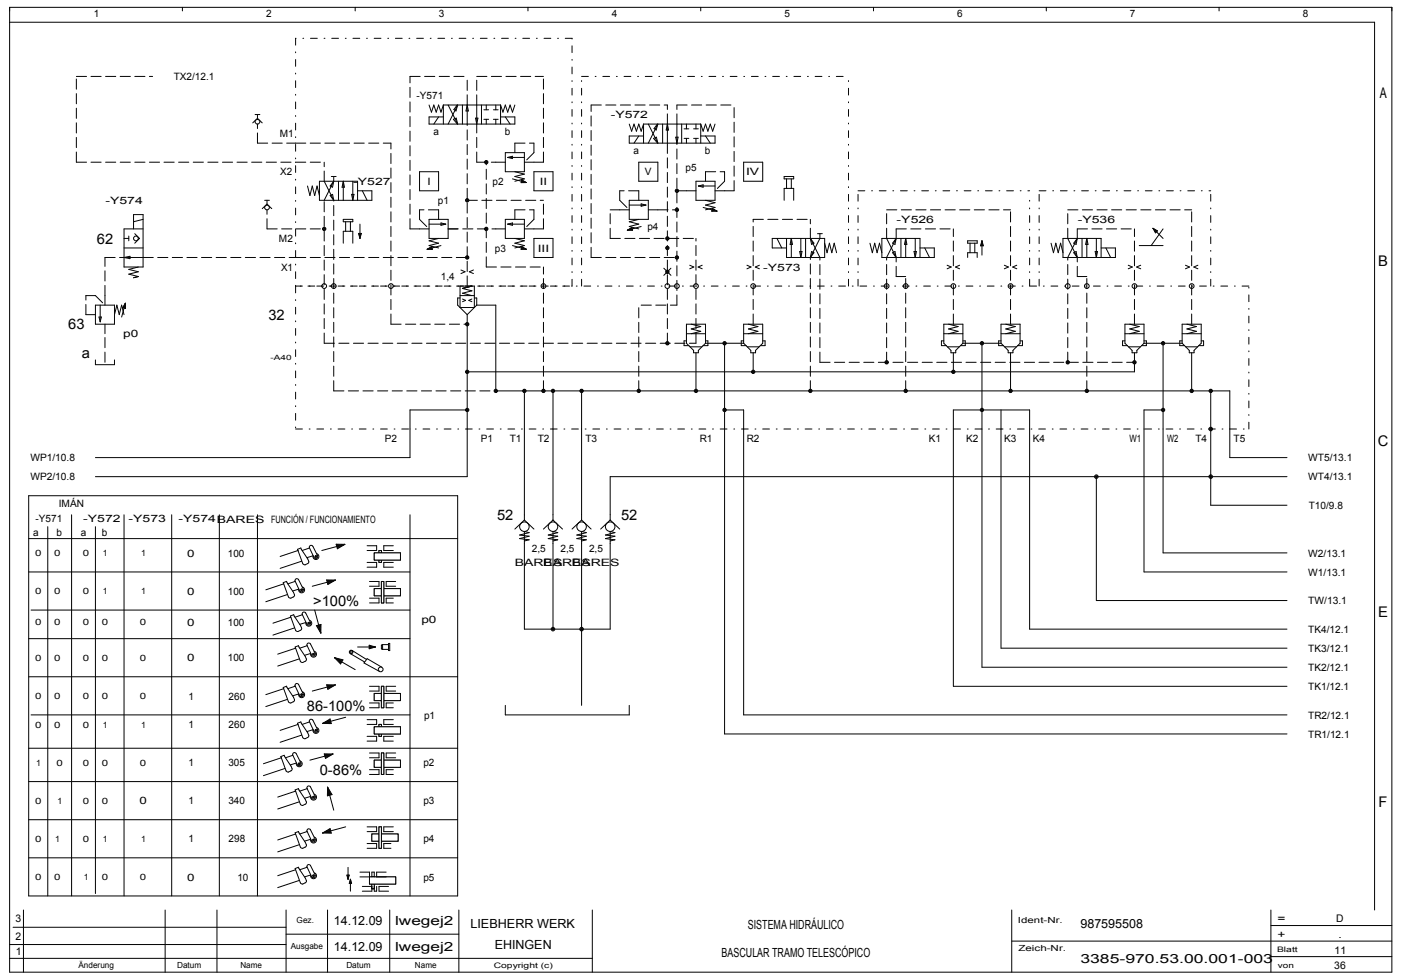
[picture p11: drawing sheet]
<svg xmlns="http://www.w3.org/2000/svg" width="582mm" height="406mm" viewBox="0 0 582 406" stroke-linecap="round" stroke-linejoin="round" font-family="sans-serif">
<g fill="none" stroke="#000" stroke-width=".42">
<path d="M105 51.1l2-1.9 1.9 1.9M106 47.6h1.9M107 47.6v2M178.2 43.6l1 3 1-3 1 3 1-3 1 3 1-3M182.2 48.6l-2 3M184.2 48.6h-6v3h35.7v-3h-6M184.2 43.6v8M184.2 43.6h23.7M186.2 43.6l3.9 8-.6-2.5-1.2 .5 1.7 2M189.9 43.6l-1.4 1.9 .9 .6 .7-2.5-3.9 8M192.1 43.6v8M194.1 43.6v8"/>
<path d="M194.1 43.6l.5 2.5h-1zM197.5 49.1h1l-.5 2.5zM198 43.6v8M200 43.6v8M201 49.6h2M201 45.6h2M202 43.6v2M202 49.6v2M205 49.6h1.9M205 45.6h1.9M206 43.6v2M206 49.6v2"/>
<path d="M207.9 43.6v8M207.9 43.6l1 3 1-3 1 3 1-3 1 3 1-3M209.9 48.6l2 3M261.4 51.6l1 2.9 1-2.9 1 2.9 1-2.9 .9 2.9 1-2.9M265.4 56.5l-2 3M267.3 51.6h23.8M267.3 56.5h-5.9v3h35.6v-3h-5.9M267.3 51.6v7.9M269.3 51.6l4 7.9-.6-2.5-1.2 .5 1.7 2M273.1 51.6l-1.4 1.8 .9 .6 .7-2.4-4 7.9M275.3 51.6v7.9M277.2 51.6v7.9"/>
<path d="M277.2 51.6l.5 2.4h-1zM280.7 57h1l-.5 2.5zM281.2 51.6v7.9M283.2 51.6v7.9M284.2 57.5h2M284.2 53.5h2M285.2 51.6v1.9M285.2 57.5v2M288.1 57.5h2M288.1 53.5h2M289.1 51.6v1.9M289.1 57.5v2"/>
<path d="M291.1 51.6v7.9M291.1 51.6l1 2.9 1-2.9 1 2.9 1-2.9 1 2.9 .9-2.9M293.1 56.5l2 3M127.8 77.3l.9 4 1-4 1 4 1-4 1 4M134.7 75.3l3.9 7.9M138.6 75.3l-3.9 7.9M138.6 75.3l-.5 2.5-.9-.5zM140.6 75.3v7.9M142.6 75.3v7.9M142.6 75.3l.5 2.5h-1zM146.6 75.3v7.9M148.5 79.3h6v3.9h-21.8v-7.9h15.8v7.9"/>
<path d="M150.5 79.3l2 3.9M206 67.4h3.9M209.9 63.4h7.9v8h-7.9zM210.9 65.4h6.9M210.9 65.4l2-.5v1zM212.9 74.3l5.7 1.6M213.9 71.4l3.9 1-3.9 .9 3.9 1-3.9 1M216.8 74.8l1.8 1.1h-2.1zM217.5 75.6h-.7l.1-.3 1.1 .4-1.4 .1 .2-.8 1.8 .9M217.8 67.4h4M285.2 79.3h3.9M289.1 75.3h7.9v7.9h-7.9z"/>
<path d="M290.1 77.3h6.9M290.1 77.3l2-.5v1zM297 79.3h4M51.5 99.1h2M53.5 98.1v2M55.5 95.1v-5.9h3.9v21.8h-7.9v-15.9h7.9M56 97.1l2 2-2 2M59.4 91.2l-3.9 1M108.9 86.7l2-1.9 2 1.9M109.9 83.2h2M110.9 83.2v2M137.2 81.3l.9-.5 .5 2.4z"/>
<path d="M146.1 80.8h1l-.5 2.4zM148.9 97h1.2l-.6 2.1zM149.5 93.1v6M149.5 97.9l.3-.6h-.4l.1 1.1 .4-1.3h-.7l.3 2M174.3 95.1h3.9M178.2 91.2h8v7.9h-8zM178.2 93.1h7M182.2 99.1l-4 1 4 1-4 1 4 .9M183.2 92.6l2 .5-2 .5zM186.2 95.1h3.9M206 95.1h3.9M209.9 91.2h7.9v7.9h-7.9z"/>
<path d="M210.9 93.1l2-.5v1zM210.9 93.1h6.9M213.9 99.1l3.9 1-3.9 1 3.9 1-3.9 .9M217.8 95.1h4M257.4 87.2h4M260.6 95.7l1.9-1.1 .3 1.1zM261.4 83.2h7.9v8h-7.9zM261.4 85.2h6.9M261.8 95.4h.6l-.1-.3-1.1 .4 1.4 .1-.2-.8-1.8 .9M265.4 91.2l-4 1 4 .9-4 1 4 1M266.3 84.7l2 .5-2 .5zM266.3 94.1l-5.7 1.6"/>
<path d="M269.3 87.2h4M292.1 86.2l5.7 1.5M293.1 83.2l3.9 1-3.9 1 3.9 1-3.9 1M296 86.6l1.8 1.1-2.1 .1zM296.7 87.4l-.7 .1 .1-.3 1.1 .4h-1.4l.2-.7 1.8 .8M322.8 99.1l2 3.9M326.7 99.1v7.9h15.9v-7.9h-21.8v3.9h5.9M328.7 99.1v7.9M328.7 99.1l.5 2.5h-1zM332.7 99.1v7.9M334.7 99.1v7.9M336.6 99.1l4 7.9"/>
<path d="M336.6 99.1l1.5 2-1 .5zM340.6 99.1l-4 7.9M368.3 99.1l4 7.9M372.3 99.1l-4 7.9M372.3 99.1l-.5 2.5-1-.5zM374.3 99.1v7.9M376.2 99.1l.5 2.5h-1zM376.2 99.1v7.9M380.2 99.1v7.9M443.6 99.1l3.9 7.9M447.5 99.1l-3.9 7.9M447.5 99.1l-.5 2.5-1-.5z"/>
<path d="M449.5 99.1v7.9M451.5 99.1l.5 2.5h-1zM451.5 99.1v7.9M455.4 99.1v7.9M479 94.9l4.2 4.2M479 94.9l1.6 1.1-.5 .6-.7-1.3 .9 .8-.2 .2-.3-.6M479 94.9l1.9 1-.9 .9zM51.5 107h7.9M51.5 103h7.9M51.5 107l2.5-.5v1zM57.5 111l-4 1 4 .9-4 1 4 1-2 .5M177.4 103.6l1.9-1.1 .3 1.1z"/>
<path d="M178.6 103.3l.6 .1-.1-.4-1 .4 1.4 .1-.3-.8-1.8 .9M183.2 102.1l-5.8 1.5M191.1 118.9h5.9v8.9h-5.9zM191.5 112.2l1.7 .7-1.7 .8M196.1 118.9l-4 1 4 1-4 1 4 .9M196.7 112.2l-1.7 .7 1.7 .8M212.9 102.1l5.7 1.5M216.8 102.5l1.8 1.1h-2.1zM217.5 103.3l-.7 .1 .1-.4 1.1 .4-1.4 .1 .2-.8 1.8 .9M275.8 111.5l2.9 2.9M278.7 111.5l-2.9 2.9M286.5 110.2l1.7 .8-1.7 .7"/>
<path d="M291.7 110.2l-1.7 .8 1.7 .7M310.3 110.2l1.7 .8-1.7 .7M315.5 110.2l-1.7 .8 1.7 .7M332.2 104.5h1l-.5 2.5zM337.1 104.5l1 .5-1.5 2zM342.6 101.1l1 3.9 1-3.9 .9 3.9 1-3.9 1 3.9M361.4 101.1l1 3.9 1-3.9 1 3.9 1-3.9 .9 3.9M370.8 105l1-.5 .5 2.5zM379.7 104.5h1l-.5 2.5zM382.2 103h5.9v4h-21.8v-7.9h15.9v7.9M384.2 103l1.9 4M393.4 110.2l1.7 .8-1.7 .7"/>
<path d="M398.6 110.2l-1.7 .8 1.7 .7M407.9 100.1v5.9M407.9 100.1l.4 1.9h-.8l.4-1.3 .1 1.2h-.3l.2-.6M407.9 100.1l.6 2.1h-1.2zM417.2 110.2l1.7 .8-1.7 .7M422.4 110.2l-1.7 .8 1.7 .7M436.6 101.1l1 3.9 1-3.9 1 3.9 1-3.9 1 3.9M446 105l1-.5 .5 2.5zM454.9 104.5h1l-.5 2.5zM457.4 103h6v4h-21.8v-7.9h15.8v7.9M459.4 103l2 4M468.7 110.2l1.7 .8-1.7 .7"/>
<path d="M473.9 110.2l-1.7 .8 1.7 .7M492.4 110.2l1.7 .8-1.7 .7M497.6 110.2l-1.7 .8 1.7 .7M39.6 126.8h8v7.9h-8zM41.1 131.8h1l-.5 1.9zM41.6 126.8v6.9M43.6 122.8v4M43.6 134.7v4M47.6 130.8l.9-4 1 4 1-4 1 4M52.1 126v2.2l-1.1-.3zM52.1 126l-1.6 5.8M52.1 126l-.9 1.8 .8 .2-.1-1.4-.4 1.1 .3 .1v-.6"/>
<path d="M191.1 123.8h-1v3l4 4 3.9-4v-3h-1M191.1 122.8h5.9M192.1 124.3l1.3 .5-1.3 .6M196 124.3l-1.3 .5 1.3 .6M285.2 134.7h7.9v7.9l-3 3v1h-2v-1l-2.9-3zM285.2 138.7h7.9M287.1 134.7l4 1-4 1 4 1-4 1M308.9 134.7h7.9v7.9l-2.9 3v1h-2v-1l-3-3zM308.9 138.7h7.9M310.9 134.7l4 1-4 1 4 1-4 1M392.1 134.7h7.9v7.9l-3 3v1h-1.9v-1l-3-3zM392.1 138.7h7.9"/>
<path d="M394.1 134.7l3.9 1-3.9 1 3.9 1-3.9 1M415.8 134.7h8v7.9l-3 3v1h-2v-1l-3-3zM415.8 138.7h8M417.8 134.7l4 1-4 1 4 1-4 1M467.3 134.7h7.9v7.9l-2.9 3v1h-2v-1l-3-3zM467.3 138.7h7.9M469.3 134.7l4 1-4 1 4 1-4 1M491.1 134.7h7.9v7.9l-3 3v1h-2v-1l-2.9-3zM491.1 138.7h7.9M493.1 134.7l3.9 1-3.9 1 3.9 1-3.9 1M39.6 149.6v2h8v-2M285.2 141.7h-1v1.9h2"/>
<path d="M286.6 144.1h5M293.1 141.7h1v1.9h-2M308.9 141.7h-1v1.9h2M310.4 144.1h5M316.8 141.7h1v1.9h-2M392.1 141.7h-1v1.9h2M393.6 144.1h4.9M400 141.7h1v1.9h-2M415.8 141.7h-.9v1.9h1.9M417.3 144.1h5M423.8 141.7h.9v1.9h-1.9M467.3 141.7h-1v1.9h2"/>
<path d="M468.8 144.1h5M475.2 141.7h1v1.9h-2M491.1 141.7h-1v1.9h2M492.6 144.1h4.9M499 141.7h1v1.9h-2M217.8 213.9v2.2M217.8 216.1l-3.9 3.8M217.8 216.1l4 3.8M229.7 213.9v2.2M229.7 216.1l-3.9 3.8M229.7 216.1l4 3.8M241.6 213.9v2.2"/>
<path d="M241.6 216.1l-4 3.8M241.6 216.1l4 3.8M253.5 213.9v2.2M253.5 216.1l-4 3.8M253.5 216.1l3.9 3.8M123.6 228.3l1.4-.6 2.8 4.6 .5 1-.3 .8-1.2 .6-1-.5zM123.8 228.8l-7.4 2.4M125.3 233.2l-8.9 3M128.6 227.7l-3.1 1.1M128.7 226.8l.8-.2 .5 .4 2 4a.84 .84 0 0 1-.5 1 .84 .84 0 0 1-1-.3l-2-4.2zM131.5 230.1a1.24 1.24 0 0 1 .9 1.4 1.24 1.24 0 0 1-1.4 1 1.24 1.24 0 0 1-1-1.5l-2.5 .7M139.6 226.1l3.7 .1-3.1 1.9z"/>
<path d="M143.3 226.2l-9.6 2.6M143.3 226.2l-3 1.4-.4-1.2 2.3 .1-1.8 .7-.1-.6 1 .1M157.5 228.8h.9v4.9h-.9zM217.8 224.8l2-.5-3.9-.5 3.9-1-3.9-.5 3.9-1-2-.4v4.9M229.7 224.8l2-.5-4-.5 4-1-4-.5 4-1-2-.4v4.9M241.6 224.8l2-.5-4-.5 4-1-4-.5 4-1-2-.4v4.9M253.5 224.8l2-.5-4-.5 4-1-4-.5 4-1-2-.4v4.9"/>
<circle cx="107" cy="50.6" r=".99"/>
<circle cx="202" cy="67.4" r=".69"/>
<circle cx="202" cy="67.4" r=".5"/>
<circle cx="202" cy="67.4" r=".2"/>
<circle cx="281.2" cy="79.3" r=".5"/>
<circle cx="281.2" cy="79.3" r=".69"/>
<circle cx="281.2" cy="79.3" r=".2"/>
<circle cx="56.5" cy="99.1" r=".99"/>
<circle cx="110.9" cy="86.2" r=".99"/>
<circle cx="134.7" cy="95.1" r=".5"/>
<circle cx="134.7" cy="95.1" r=".69"/>
<circle cx="134.7" cy="95.1" r=".2"/>
<circle cx="194.1" cy="83.2" r=".69"/>
<circle cx="194.1" cy="83.2" r=".5"/>
<circle cx="194.1" cy="83.2" r=".2"/>
<circle cx="202" cy="95.1" r=".69"/>
<circle cx="202" cy="95.1" r=".5"/>
<circle cx="202" cy="95.1" r=".2"/>
<circle cx="277.2" cy="99.1" r=".5"/>
<circle cx="277.2" cy="99.1" r=".69"/>
<circle cx="277.2" cy="99.1" r=".2"/>
<circle cx="281.2" cy="87.2" r=".5"/>
<circle cx="281.2" cy="87.2" r=".69"/>
<circle cx="281.2" cy="87.2" r=".2"/>
<circle cx="134.7" cy="118.9" r=".99"/>
<circle cx="138.6" cy="118.9" r=".99"/>
<circle cx="162.4" cy="118.9" r=".99"/>
<circle cx="194.1" cy="107" r=".69"/>
<circle cx="194.1" cy="107" r=".5"/>
<circle cx="194.1" cy="107" r=".2"/>
<circle cx="225.8" cy="118.9" r=".99"/>
<circle cx="277.2" cy="118.9" r=".99"/>
<circle cx="277.2" cy="112.9" r=".5"/>
<circle cx="277.2" cy="103" r=".5"/>
<circle cx="277.2" cy="103" r=".69"/>
<circle cx="277.2" cy="112.9" r=".69"/>
<circle cx="277.2" cy="103" r=".2"/>
<circle cx="277.2" cy="112.9" r=".2"/>
<circle cx="281.2" cy="118.9" r=".99"/>
<circle cx="281.2" cy="107" r=".5"/>
<circle cx="281.2" cy="107" r=".69"/>
<circle cx="281.2" cy="107" r=".2"/>
<circle cx="289.1" cy="118.9" r=".99"/>
<circle cx="312.9" cy="118.9" r=".99"/>
<circle cx="368.3" cy="118.9" r=".99"/>
<circle cx="376.2" cy="118.9" r=".99"/>
<circle cx="396" cy="118.9" r=".99"/>
<circle cx="419.8" cy="118.9" r=".99"/>
<circle cx="443.6" cy="118.9" r=".99"/>
<circle cx="451.5" cy="118.9" r=".99"/>
<circle cx="471.3" cy="118.9" r=".99"/>
<circle cx="495" cy="118.9" r=".99"/>
<circle cx="194.1" cy="134.7" r=".69"/>
<circle cx="194.1" cy="134.7" r=".5"/>
<circle cx="194.1" cy="134.7" r=".2"/>
<circle cx="194.1" cy="154.5" r=".69"/>
<circle cx="194.1" cy="154.5" r=".5"/>
<circle cx="194.1" cy="154.5" r=".2"/>
<circle cx="277.2" cy="142.6" r=".5"/>
<circle cx="277.2" cy="142.6" r=".69"/>
<circle cx="277.2" cy="142.6" r=".2"/>
<circle cx="301" cy="142.6" r=".5"/>
<circle cx="301" cy="142.6" r=".69"/>
<circle cx="301" cy="142.6" r=".2"/>
<circle cx="312.9" cy="154.5" r=".69"/>
<circle cx="312.9" cy="154.5" r=".5"/>
<circle cx="312.9" cy="154.5" r=".2"/>
<circle cx="368.3" cy="150.6" r=".5"/>
<circle cx="368.3" cy="150.6" r=".69"/>
<circle cx="368.3" cy="150.6" r=".2"/>
<circle cx="396" cy="154.5" r=".5"/>
<circle cx="396" cy="154.5" r=".69"/>
<circle cx="396" cy="154.5" r=".2"/>
<circle cx="407.9" cy="142.6" r=".5"/>
<circle cx="407.9" cy="142.6" r=".69"/>
<circle cx="407.9" cy="142.6" r=".2"/>
<circle cx="443.6" cy="150.6" r=".69"/>
<circle cx="443.6" cy="150.6" r=".5"/>
<circle cx="443.6" cy="150.6" r=".2"/>
<circle cx="471.3" cy="150.6" r=".5"/>
<circle cx="471.3" cy="150.6" r=".69"/>
<circle cx="471.3" cy="150.6" r=".2"/>
<circle cx="483.2" cy="142.6" r=".69"/>
<circle cx="483.2" cy="142.6" r=".5"/>
<circle cx="483.2" cy="142.6" r=".2"/>
<circle cx="194.1" cy="170.4" r=".69"/>
<circle cx="194.1" cy="170.4" r=".5"/>
<circle cx="194.1" cy="170.4" r=".2"/>
<circle cx="206" cy="162.4" r=".69"/>
<circle cx="206" cy="162.4" r=".5"/>
<circle cx="206" cy="162.4" r=".2"/>
<circle cx="217.8" cy="162.4" r=".69"/>
<circle cx="217.8" cy="162.4" r=".5"/>
<circle cx="217.8" cy="162.4" r=".2"/>
<circle cx="225.8" cy="162.4" r=".69"/>
<circle cx="225.8" cy="162.4" r=".5"/>
<circle cx="225.8" cy="162.4" r=".2"/>
<circle cx="229.7" cy="162.4" r=".69"/>
<circle cx="229.7" cy="162.4" r=".5"/>
<circle cx="229.7" cy="162.4" r=".2"/>
<circle cx="241.6" cy="162.4" r=".5"/>
<circle cx="241.6" cy="162.4" r=".69"/>
<circle cx="241.6" cy="162.4" r=".2"/>
<circle cx="265.4" cy="162.4" r=".5"/>
<circle cx="265.4" cy="162.4" r=".69"/>
<circle cx="265.4" cy="162.4" r=".2"/>
<circle cx="289.1" cy="162.4" r=".5"/>
<circle cx="289.1" cy="162.4" r=".69"/>
<circle cx="289.1" cy="162.4" r=".2"/>
<circle cx="301" cy="170.4" r=".5"/>
<circle cx="301" cy="170.4" r=".69"/>
<circle cx="301" cy="170.4" r=".2"/>
<circle cx="336.6" cy="162.4" r=".69"/>
<circle cx="336.6" cy="162.4" r=".5"/>
<circle cx="336.6" cy="162.4" r=".2"/>
<circle cx="376.2" cy="162.4" r=".5"/>
<circle cx="376.2" cy="162.4" r=".69"/>
<circle cx="376.2" cy="162.4" r=".2"/>
<circle cx="407.9" cy="170.4" r=".5"/>
<circle cx="407.9" cy="170.4" r=".69"/>
<circle cx="407.9" cy="170.4" r=".2"/>
<circle cx="419.8" cy="162.4" r=".69"/>
<circle cx="419.8" cy="162.4" r=".5"/>
<circle cx="419.8" cy="162.4" r=".2"/>
<circle cx="451.5" cy="162.4" r=".5"/>
<circle cx="451.5" cy="162.4" r=".69"/>
<circle cx="451.5" cy="162.4" r=".2"/>
<circle cx="483.2" cy="170.4" r=".69"/>
<circle cx="483.2" cy="170.4" r=".5"/>
<circle cx="483.2" cy="170.4" r=".2"/>
<circle cx="495" cy="162.4" r=".5"/>
<circle cx="495" cy="162.4" r=".69"/>
<circle cx="495" cy="162.4" r=".2"/>
<circle cx="503" cy="162.4" r=".5"/>
<circle cx="503" cy="178.3" r=".74"/>
<circle cx="503" cy="178.3" r=".37"/>
<circle cx="503" cy="162.4" r=".69"/>
<circle cx="503" cy="162.4" r=".2"/>
<circle cx="455.4" cy="198.1" r=".74"/>
<circle cx="455.4" cy="198.1" r=".37"/>
<circle cx="503" cy="198.1" r=".74"/>
<circle cx="503" cy="198.1" r=".37"/>
<circle cx="217.8" cy="218.9" r="1.98"/>
<circle cx="229.7" cy="218.9" r="1.98"/>
<circle cx="241.6" cy="218.9" r="1.98"/>
<circle cx="253.5" cy="218.9" r="1.98"/>
<circle cx="131.2" cy="231.2" r=".35"/>
<circle cx="131.2" cy="231.2" r=".25"/>
<circle cx="131.2" cy="231.2" r=".1"/>
<circle cx="229.7" cy="261.4" r=".74"/>
<circle cx="229.7" cy="261.4" r=".37"/>
<circle cx="241.6" cy="261.4" r=".74"/>
<circle cx="241.6" cy="261.4" r=".37"/>
</g>
<path d="M157.5 228.8h.9v4.9h-.9z" fill-rule="evenodd" fill="#fff" stroke="#000" stroke-width=".42"/>
<path d="M155.5 229.8h10.9v2.9h-10.9z" fill="none" stroke="#000" stroke-width=".42"/>
<path d="M155.5 229.8h10.9v2.9h-10.9z" fill-rule="evenodd" fill="#fff" stroke="#000" stroke-width=".42"/>
<g fill="none" stroke="#000" stroke-width=".42">
<path d="M122.8 328.8l2.2 5.6 .8 .3 1.2-.6 .3-.9M122.8 328.8l-7.4 2.4M122.8 328.8l-.2-.5 1.4-.6 3.3 5.5M124.3 333.2l-8.9 3M127.6 327.7l-3.1 1.1M127.7 326.8l.8-.2 .5 .4 2 4a.84 .84 0 0 1-.5 1 .84 .84 0 0 1-1-.3l-2-4.2zM129.1 330.9l-2.6 .8M130.5 330a1.24 1.24 0 0 1 1 1.5 1.24 1.24 0 0 1-1.5 1 1.24 1.24 0 0 1-1-1.5M136.1 327.1l2.5 9.6M136.1 327.1l1.4 3-1.2 .4 .1-2.3 .6 1.7-.5 .2 .1-1.1M136.1 327.1l1.8 3.1-1.9 .5zM122.6 346.1l1.4-.6 2.9 4.6 .4 1-.3 .8-1.2 .6-1-.5z"/>
<path d="M122.8 346.6l-7.4 2.5M124.3 351l-8.9 3M127.6 345.5l-3.1 1.1M127.7 359.5l.8-.2 .5 .4 2 4a.84 .84 0 0 1-.5 1 .84 .84 0 0 1-1-.3l-2-4.2zM129 344.8a.79 .79 0 0 0-1-.3 .79 .79 0 0 0-.5 .8l2 4.3a.84 .84 0 0 0 1 .2 .84 .84 0 0 0 .5-1l-2-4M129.1 348.8l-2.6 .8M130.5 347.9a1.24 1.24 0 0 1 1 1.4 1.24 1.24 0 0 1-1.5 1 1.24 1.24 0 0 1-1-1.5M134 346.2l3.1-1.9 .5 1.9zM135.9 345.7l1.1 .1-.2-.6-1.7 .7 2.3 .1-.4-1.2-3 1.4M143.6 343.6l-9.6 2.6M122.6 360.9l1.4-.5 2.9 4.5 .4 1.1-.3 .7-1.2 .7-1-.5zM122.8 361.4l-7.4 2.5"/>
<path d="M124.3 365.9l-8.9 3M127.6 360.4l-3.1 1M129.1 363.6l-2.6 .8M130.5 362.7a1.24 1.24 0 0 1 1 1.5 1.24 1.24 0 0 1-1.5 .9 1.24 1.24 0 0 1-1-1.4M144.1 363.7h1l-.5 1.7zM144.6 360.4v5M144.6 364.4l.2-.5h-.3l.1 .9 .3-1h-.6l.3 1.6M154.5 364.4h1v5h-1z"/>
<circle cx="130.2" cy="331.2" r=".35"/>
<circle cx="130.2" cy="331.2" r=".25"/>
<circle cx="130.2" cy="331.2" r=".1"/>
<circle cx="130.2" cy="349.1" r=".35"/>
<circle cx="130.2" cy="349.1" r=".25"/>
<circle cx="130.2" cy="349.1" r=".1"/>
<circle cx="130.2" cy="363.9" r=".35"/>
<circle cx="130.2" cy="363.9" r=".25"/>
<circle cx="130.2" cy="363.9" r=".1"/>
</g>
<path d="M154.5 364.4h1v5h-1z" fill-rule="evenodd" fill="#fff" stroke="#000" stroke-width=".42"/>
<path d="M153.5 364.4h10.9v3h-10.9z" fill="none" stroke="#000" stroke-width=".42"/>
<path d="M153.5 364.4h10.9v3h-10.9z" fill-rule="evenodd" fill="#fff" stroke="#000" stroke-width=".42"/>
<path d="M154.5 346.6h10.9v3h-10.9zM145.6 365.4v4.9M145.6 365.4l.3 1.6h-.7l.4-1.1 .1 1h-.3l.2-.5M145.6 365.4l.5 1.7h-1z" fill="none" stroke="#000" stroke-width=".42"/>
<path d="M154.5 346.6h10.9v3h-10.9z" fill-rule="evenodd" fill="#fff" stroke="#000" stroke-width=".42"/>
<path d="M157.5 343.6h.9v8.9h-.9z" fill="none" stroke="#000" stroke-width=".42"/>
<path d="M157.5 343.6h.9v8.9h-.9z" fill-rule="evenodd" fill="#fff" stroke="#000" stroke-width=".42"/>
<path d="M155.5 315.9h10.9v3h-10.9z" fill="none" stroke="#000" stroke-width=".42"/>
<path d="M155.5 315.9h10.9v3h-10.9z" fill-rule="evenodd" fill="#fff" stroke="#000" stroke-width=".42"/>
<path d="M158.4 312.9h1v8.9h-1z" fill="none" stroke="#000" stroke-width=".42"/>
<path d="M158.4 312.9h1v8.9h-1z" fill-rule="evenodd" fill="#fff" stroke="#000" stroke-width=".42"/>
<g fill="none" stroke="#000" stroke-width=".42">
<path d="M128.7 299.1l.8-.2 .5 .4 2 4a.84 .84 0 0 1-.5 1 .84 .84 0 0 1-1-.3l-2-4.2zM123.6 300.5l1.4-.5 2.8 4.6 .5 1-.3 .8-1.2 .6-1-.5zM123.8 301l-7.4 2.5M125.3 305.5l-8.9 3M128.6 300l-3.1 1M131.5 302.3a1.24 1.24 0 0 1 .9 1.5 1.24 1.24 0 0 1-1.4 .9 1.24 1.24 0 0 1-1-1.4l-2.5 .7M157.5 301h.9v5h-.9z"/>
<circle cx="131.2" cy="303.5" r=".35"/>
<circle cx="131.2" cy="303.5" r=".1"/>
<circle cx="131.2" cy="303.5" r=".25"/>
</g>
<path d="M157.5 301h.9v5h-.9z" fill-rule="evenodd" fill="#fff" stroke="#000" stroke-width=".42"/>
<path d="M155.5 302h10.9v3h-10.9z" fill="none" stroke="#000" stroke-width=".42"/>
<path d="M155.5 302h10.9v3h-10.9z" fill-rule="evenodd" fill="#fff" stroke="#000" stroke-width=".42"/>
<g fill="none" stroke="#000" stroke-width=".42">
<path d="M143.6 298.1l-9.6 2.5M155.5 288.2h10.9v2.9h-10.9zM116.7 314.4l1.3-.5 2.9 4.5 .4 1-.2 .8-1.3 .6-1-.5zM116.9 314.9l-7.5 2.5M118.3 319.4l-8.9 2.9M121.7 313.9l-3.1 1M121.8 313l.8-.2 .4 .4 2 3.9a.84 .84 0 0 1-.4 1 .84 .84 0 0 1-1.1-.2l-1.9-4.2zM123.1 317.1l-2.5 .8M124.6 316.2a1.24 1.24 0 0 1 .9 1.5 1.24 1.24 0 0 1-1.5 .9 1.24 1.24 0 0 1-.9-1.5M134 300.6l3.1-1.8 .5 1.9zM134.7 313.3h3.6l-3.1 1.9zM135.9 300.1l1.1 .1-.2-.5-1.7 .7 2.3 .1-.4-1.3-3 1.4"/>
<path d="M138.3 313.3l-9.6 2.6M138.3 313.3l-3 1.4-.3-1.2 2.3 .1-1.8 .7-.2-.6 1.1 .1"/>
<circle cx="124.3" cy="317.4" r=".35"/>
<circle cx="124.3" cy="317.4" r=".1"/>
<circle cx="124.3" cy="317.4" r=".25"/>
</g>
<path d="M155.5 288.2h10.9v2.9h-10.9z" fill-rule="evenodd" fill="#fff" stroke="#000" stroke-width=".42"/>
<path d="M158.4 285.2h1v8.9h-1z" fill="none" stroke="#000" stroke-width=".42"/>
<path d="M158.4 285.2h1v8.9h-1z" fill-rule="evenodd" fill="#fff" stroke="#000" stroke-width=".42"/>
<g fill="none" stroke="#000" stroke-width=".42">
<path d="M120.8 256.5l2 5.4 1 .5 1-.5M120.8 256.5l-.2-.5 1.4-.5 2.9 4.5 .4 1.3-.5 .6M120.8 256.5l-7.4 2.5M125.6 255.5l-3 1M125.7 254.6l.8-.2 .5 .4 2 3.9a.84 .84 0 0 1-.4 1 .84 .84 0 0 1-1.1-.2l-2-4.2zM127.1 258.7l-2.6 .8M128.5 257.8a1.24 1.24 0 0 1 1 1.5 1.24 1.24 0 0 1-1.5 .9 1.24 1.24 0 0 1-.9-1.5M130.7 253.5l2.6 9.6M131.4 260l1.9-.5v3.6zM155.5 244.6h10.9v3h-10.9zM122.3 260.9l-8.9 3M122.6 268.9l1.4-.6 2.9 4.6 .4 1-.3 .8-1.2 .6-1-.5z"/>
<path d="M122.8 269.4l-7.4 2.4M124.3 273.8l-8.9 3M127.6 268.3l-3.1 1.1M127.7 267.4l.8-.2 .5 .4 2 4a.84 .84 0 0 1-.5 1 .84 .84 0 0 1-1-.3l-2-4.2zM129.1 271.5l-2.6 .8M130.5 270.6a1.24 1.24 0 0 1 1 1.5 1.24 1.24 0 0 1-1.5 1 1.24 1.24 0 0 1-1-1.5M132.8 261.2l.1-1.1-.6 .2 .7 1.7 .1-2.3-1.2 .4 1.4 3M139 273.3l3.5 .9-1 1.7zM139 273.3l3.1 1.1-.6 1.2-1.6-1.7 1.7 .7-.2 .5-.7-.8M139 273.3l8.6 5M148.5 268.9h7.5M153.4 268.1l2.6 .8-2.6 .7z"/>
<path d="M154.5 268.9l-.8-.3v.4l1.4-.1-1.6-.6v1l2.5-.4M161.4 267.4h.5v3h-.5zM161.4 267.9h-2.5v2h2.5M117.7 285.7l1.3-.5 2.9 4.5 .4 1-.2 .8-1.3 .6-1-.5zM117.8 286.2l-7.4 2.5M119.3 290.6l-8.9 3M122.7 285.2l-3.1 1M122.8 284.3l.8-.2 .4 .4 2 3.9a.84 .84 0 0 1-.4 1 .84 .84 0 0 1-1.1-.2l-1.9-4.2zM125.6 287.5a1.24 1.24 0 0 1 .9 1.5 1.24 1.24 0 0 1-1.5 .9 1.24 1.24 0 0 1-.9-1.5l-2.5 .8M135.7 284.6h3.6l-3.1 1.9zM139.3 284.6l-9.6 2.6M139.3 284.6l-3 1.4-.3-1.2 2.2 .1-1.7 .7-.2-.6 1.1 .1"/>
<circle cx="128.2" cy="259" r=".35"/>
<circle cx="128.2" cy="259" r=".1"/>
<circle cx="128.2" cy="259" r=".25"/>
<circle cx="130.2" cy="271.8" r=".35"/>
<circle cx="130.2" cy="271.8" r=".1"/>
<circle cx="130.2" cy="271.8" r=".25"/>
<circle cx="125.3" cy="288.7" r=".35"/>
<circle cx="125.3" cy="288.7" r=".1"/>
<circle cx="125.3" cy="288.7" r=".25"/>
</g>
<path d="M155.5 244.6h10.9v3h-10.9z" fill-rule="evenodd" fill="#fff" stroke="#000" stroke-width=".42"/>
<path d="M158.4 241.6h1v9h-1z" fill="none" stroke="#000" stroke-width=".42"/>
<path d="M158.4 241.6h1v9h-1z" fill-rule="evenodd" fill="#fff" stroke="#000" stroke-width=".42"/>
<g fill="none" stroke="#000" stroke-width=".42">
<path d="M4 3.1h574.2v400.9h-574.2zM4 9.2h567v369M75.8 3.1v1.4M147.6 3.1v1.4M219.3 3.1v1.4M291.1 3.1v1.4M362.9 3.1v1.4M434.6 3.1v1.4M506.4 3.1v1.4M174.3 71.4h7.9v7.9h-7.9zM221.8 71.4h7.9v7.9h-7.9zM265.4 67.4h7.9v7.9h-7.9z"/>
<path d="M308.9 67.4h7.9v7.9h-7.9zM325.7 73.3h4v1h-4zM326.7 74.3v4M328.7 74.3v4M142.6 91.2h4v1h-4zM143.6 92.2v3.9M145.6 92.2v3.9M221.8 99.1h7.9v7.9h-7.9zM325.7 83.2v-4.9h4v4.9M483.2 95.1l-5 7M142.6 101.1v-5h4v5M402 100.1h3.9v1h-3.9z"/>
<path d="M402 107v-2h3.9v2M403 101.1v3.9M405 101.1v3.9M473.3 102.1h9.9M194.1 130.8v67.3h-154.5M198 126.8h8v35.6h304.9v27.8h23.7M289.1 146.6v15.8M293.1 142.6h15.8M301 142.6v162.4h233.6M312.9 146.6v7.9M396 146.6v7.9M400 142.6h15.8"/>
<path d="M407.9 142.6v134.7h126.7M419.8 146.6v15.8M471.3 146.6v7.9h-277.2M475.2 142.6h15.9M483.2 142.6v87.2h51.4M495 146.6v15.8M194.1 170.4h-23.8v19.8h-130.7M217.8 162.4v51.5M229.7 162.4v51.5M241.6 162.4v51.5M301 170.4h7.9v126.7h225.7M415.8 170.4v99h118.8"/>
<path d="M483.2 170.4h-8v67.3h59.4M503 162.4v47.6h31.6M455.4 198.1v51.5h79.2M534.6 198.1h-281.1v15.8M11.9 206h178.2v166.3h-178.2zM19.8 218.9v153.4M29.7 213.9v158.4M39.6 218.9v152.4M51.5 213.9v158.4M71.3 213.9v158.4M91.1 213.9v158.4M107 213.9v158.4"/>
<path d="M170.3 213.9v158.4M11.9 237.7h158.4M11.9 223.8h178.2M152.5 226.8h4v2h-4M152.5 233.7h4v2h-4M163.4 226.8h-4v2h4M163.4 233.7h-4v2h4M217.8 225.8v35.6h35.7v-35.6M229.7 225.8v35.6M241.6 225.8v67.3M12.9 253.5h157.4M117.7 242.1l1.3-.5 2.9 4.5 .4 1.1-.2 .7-1.3 .7-1-.5z"/>
<path d="M117.8 242.6l-7.4 2.5M119.3 247.1l-8.9 3M122.7 241.6l-3.1 1M122.8 240.7l.8-.2 .4 .4 2 4a.84 .84 0 0 1-.4 1 .84 .84 0 0 1-1.1-.3l-1.9-4.2zM124.1 244.8l-2.5 .8M125.6 243.9a1.24 1.24 0 0 1 .9 1.5 1.24 1.24 0 0 1-1.5 .9 1.24 1.24 0 0 1-.9-1.4M135.7 241l3.6 .1-3.1 1.8zM139.3 241.1l-9.6 2.5M139.3 241.1l-3 1.4-.3-1.3 2.2 .1-1.7 .7-.2-.6 1.1 .2M153.5 241.6h4v2h-4M153.5 248.6h4v2h-4M163.4 248.6h-3v2h3"/>
<path d="M164.4 241.6h-4v2h4M11.9 265.4h158.4M145.4 271.6l6.1 3.5M146.2 270.3l6.1 3.8M152.5 273.7l-1.3 1.8 6.3 3.5M152.5 273.7l6.1 3.6M158.9 267.9l-.5 .2v1.6l.5 .2M534.6 261.4h-106.9v-91h-31.7v114.8h138.6M11.9 281.2h178.2M12.9 297.1h157.4M152.5 299.1h4v1.9h-4M153.5 285.2h4v2h-4"/>
<path d="M153.5 292.1h4v2h-4M163.4 299.1h-4v1.9h4M163.4 292.1h-3v2h3M164.4 285.2h-4v2h4M209.9 293.1v4h51.5v-4M11.9 310.9h178.2M152.5 306h4v2h-4M153.5 312.9h4v2h-4M153.5 319.9h4v1.9h-4M163.4 306h-4v2h4M163.4 319.9h-3v1.9h3M164.4 312.9h-4v2h4"/>
<path d="M11.9 324.8h178.2M11.9 356.5h178.2M11.9 340.6h178.2M152.5 343.6h4v2h-4M152.5 350.5h4v2h-4M162.4 350.5h-3v2h3M163.4 343.6h-4v2h4M9.7 378.2v25.8M68.6 378.2v25.8M90.1 378.2v25.8M118.8 378.2v25.8M136.1 378.2v25.8"/>
<path d="M149.5 362.4h4v2h-4M150.5 368.4h4v1.9h-4M160.4 362.4h-3.9v2h3.9M161.4 368.4h-3.9v1.9h3.9M161.9 378.2v25.8M190.6 378.2v25.8M246.1 378.2v25.8M420.3 378.2v25.8M528 378.2v25.8M4 398.3h242.1M4 392.5h114.8M5.4 385.3h113.4"/>
<path d="M118.8 388.2h71.8M420.3 391.1h157.9M528 397.5h50.2M528 384.6h50.2"/>
<circle cx="125.3" cy="245.1" r=".35"/>
<circle cx="125.3" cy="245.1" r=".25"/>
<circle cx="125.3" cy="245.1" r=".1"/>
<circle cx="145.9" cy="270.9" r=".74"/>
<circle cx="145.9" cy="271" r=".5"/>
<circle cx="158.1" cy="278.2" r=".99"/>
</g>
<g fill="none" stroke="#000" stroke-width=".42" stroke-dasharray="4.2 1.8">
<path d="M31.7 31.8h31.7M170.3 31.8h23.8M198 31.8h27.8M107 59.5v-7.9M107 59.5h15.8M122.8 59.5h39.6M194.1 43.6v-11.8M198 43.6v-11.8M213.9 59.5h7.9M221.8 59.5v3.9M245.6 43.6h31.6M277.2 51.6v-8"/>
<path d="M281.2 51.6v-8M281.2 43.6h23.8M31.7 67.4v-35.6M31.7 67.4h91.1M122.8 67.4h11.9M134.7 75.3v-7.9M137.7 73.3h1.9M138.6 75.3v-2M198 67.4v-15.8M198 67.4h8M213.9 63.4v-3.9M221.8 63.4l-4 4"/>
<path d="M221.8 67.4h4M225.8 67.4v-35.6M257.4 79.3v3.9M265.4 79.3h-8M281.2 79.3h4M293.1 71.4h7.9M293.1 75.3v-3.9M301 71.4v3.9M301 75.3l-4 4M301 79.3h4M305 79.3v-35.7M110.9 95.1v-7.9"/>
<path d="M110.9 95.1h11.9M122.8 95.1h11.9M170.3 95.1v-63.3M170.3 95.1h4M174.3 87.2v4M174.3 91.2l3.9 3.9M182.2 87.2h-7.9M182.2 91.2v-4M186.2 95.1h19.8M194.1 83.2h31.7M213.9 87.2h7.9M213.9 91.2v-4"/>
<path d="M221.8 87.2v4M221.8 91.2l-4 3.9M221.8 95.1h4M225.8 95.1v-11.9M253.5 99.1v-11.9M253.5 99.1h35.6M253.5 87.2h3.9M257.4 83.2l4 4M265.4 83.2v-3.9M273.3 87.2h7.9M312.9 91.2h23.7M336.6 99.1v-7.9"/>
<path d="M339.6 97.1h2M340.6 99.1v-2M368.3 99.1v-11.9M368.3 87.2h51.5M372.3 99.1v-4M372.3 95.1h23.7M443.6 99.1v-11.9M443.6 87.2h51.4M447.5 99.1v-4M447.5 95.1h23.8M43.6 107h7.9M59.4 107h63.4"/>
<path d="M122.8 107h71.3M194.1 118.9v-67.3M202 111v-43.6M202 111h23.8M245.6 107v-63.4M245.6 107h35.6M372.3 114.9v-7.9M372.3 114.9h3.9M447.5 114.9v-7.9M447.5 114.9h4M35.7 130.8v-8M35.7 122.8h3.9"/>
<path d="M39.6 122.8l4 4M39.6 130.8h-3.9M43.6 122.8v-15.8M162.4 134.7v-75.2M162.4 134.7h31.7M266.3 126.8h14.9M281.2 126.8v-67.3M312.9 134.7v-43.5M396 134.7v-39.6M419.8 134.7v-47.5M471.3 134.7v-39.6M495 134.7v-47.5"/>
<path d="M43.6 150.6v-11.9M134.7 142.6v-59.4M134.7 142.6h154.4M277.2 142.6v-83.1M289.1 142.6v-43.5M340.6 150.6v-43.6M340.6 150.6h130.7M368.3 150.6v-43.6M443.6 150.6v-43.6M138.6 162.4v-79.2M138.6 162.4h66.4M225.8 162.4v-51.4"/>
<path d="M265.4 162.4v-35.6M336.6 162.4v-55.4M376.2 162.4v-47.5M451.5 162.4v-47.5M154.5 364.4v-2M154.5 362.4h1M155.5 370.3v-1.9M155.5 364.4v-2M155.5 370.3h1M156.5 370.3v-1.9"/>
</g>
<g fill="none" stroke="#000" stroke-width=".42" stroke-dasharray="2.8 2.8 .4 2.8">
<path d="M122.8 15.9v103M237.6 15.9h-114.8M241.6 31.8h110.9M356.4 79.3h71.3M431.7 79.3h71.3M122.8 118.9v59.4M122.8 118.9h114.8M237.6 118.9v-103M241.6 118.9v-87.1M352.5 118.9v-87.1M356.4 118.9v-39.6M427.7 118.9v-35.7"/>
<path d="M431.7 118.9v-39.6M503 118.9v-39.6M518.8 118.9h-396M122.8 178.3h396M518.8 178.3v-59.4"/>
</g>
<g font-size="6.1">
<text x="573.2" y="40.9">A</text>
<text x="572.5" y="110.5">B</text>
<text x="572.4" y="185.2">C</text>
<text x="572.5" y="256.2">E</text>
<text x="572.7" y="335.2">F</text>
</g>
<g font-size="6">
<text x="40.3" y="101.3">62</text>
<text x="28.4" y="136.9">63</text>
<text x="111.5" y="133">32</text>
<text x="34" y="148.8">a</text>
<text x="206.5" y="216.1">52</text>
<text x="258" y="216.1">52</text>
<text x="130.1" y="251.8">&gt;100%</text>
<text x="127.5" y="295.3">86-100%</text>
<text x="132.9" y="322">0-86%</text>
</g>
<g font-size="5.2">
<text x="138.7" y="384.4">14.12.09</text>
<text x="164.1" y="384.4">lwegej2</text>
<text x="195.4" y="385.8">LIEBHERR WERK</text>
<text x="310.7" y="386.1">SISTEMA HIDRÁULICO</text>
<text x="448.8" y="385.8">987595508</text>
<text x="138.7" y="395.1">14.12.09</text>
<text x="164.1" y="395.1">lwegej2</text>
<text x="205.5" y="394.4">EHINGEN</text>
<text x="299.8" y="397.6">BASCULAR TRAMO TELESCÓPICO</text>
<text x="448.8" y="400.2">3385-970.53.00.001-003</text>
</g>
<g font-size="4.4">
<text x="6.4" y="383.3">3</text>
<text x="530.7" y="383.3">=</text>
<text x="555.1" y="383.3">D</text>
<text x="530.7" y="389.8">+</text>
<text x="556" y="389.8">.</text>
<text x="6.4" y="390.5">2</text>
<text x="6.5" y="397">1</text>
<text x="554.4" y="396.3">11</text>
<text x="554.3" y="402.7">36</text>
</g>
<g font-size="4.2">
<text x="38.9" y="7.1">1</text>
<text x="110.6" y="7.1">2</text>
<text x="182.3" y="7.1">3</text>
<text x="254.1" y="7.1">4</text>
<text x="325.8" y="7.1">5</text>
<text x="397.7" y="7.1">6</text>
<text x="469.4" y="7.1">7</text>
<text x="541.2" y="7.1">8</text>
<text x="72.2" y="33.3">TX2/12.1</text>
<text x="173" y="41.2">-Y571</text>
<text x="253.7" y="49.1">-Y572</text>
<text x="116.2" y="57.1">M1</text>
<text x="180.1" y="56.1">a</text>
<text x="209.7" y="56.1">b</text>
<text x="263.2" y="64">a</text>
<text x="292.8" y="64">b</text>
<text x="284.8" y="70.9">p5</text>
<text x="116.4" y="72.9">X2</text>
<text x="146.8" y="76.9">-Y527</text>
<text x="177.6" y="76.9">I</text>
<text x="204.6" y="76.9">p2</text>
<text x="224.2" y="76.9">II</text>
<text x="267.9" y="72.9">V</text>
<text x="309.9" y="72.9">IV</text>
<text x="43.8" y="84.8">-Y574</text>
<text x="181.9" y="84.8">p1</text>
<text x="269" y="95.7">p4</text>
<text x="372.5" y="92.7">-Y526</text>
<text x="447.7" y="92.7">-Y536</text>
<text x="115.9" y="100.6">M2</text>
<text x="205.6" y="104.6">p3</text>
<text x="223.4" y="104.6">III</text>
<text x="116.7" y="112.5">X1</text>
<text x="317" y="112.5">-Y573</text>
<text x="183.2" y="116.5">1,4</text>
<text x="51.2" y="140.2">p0</text>
<text x="159.8" y="183.8">P2</text>
<text x="199.7" y="183.8">P1</text>
<text x="211.8" y="183.8">T1</text>
<text x="223.4" y="183.8">T2</text>
<text x="243.2" y="183.8">T3</text>
<text x="290.7" y="183.8">R1</text>
<text x="310.2" y="183.8">R2</text>
<text x="385.8" y="183.8">K1</text>
<text x="401.4" y="183.8">K2</text>
<text x="417.2" y="183.8">K3</text>
<text x="429.1" y="183.8">K4</text>
<text x="469.2" y="183.8">W1</text>
<text x="484.8" y="183.8">W2</text>
<text x="496.6" y="183.8">T4</text>
<text x="512.4" y="183.8">T5</text>
<text x="12.6" y="191.7">WP1/10.8</text>
<text x="543.4" y="191.7">WT5/13.1</text>
<text x="12.6" y="199.6">WP2/10.8</text>
<text x="543.4" y="199.6">WT4/13.1</text>
<text x="24.4" y="210.5">IMÁN</text>
<text x="543.7" y="211.5">T10/9.8</text>
<text x="14.8" y="217.1">-Y571</text>
<text x="34.6" y="217.1">-Y572</text>
<text x="53.4" y="217.1">-Y573</text>
<text x="74.2" y="217.1">-Y574BARES FUNCIÓN / FUNCIONAMIENTO</text>
<text x="13.7" y="222.8">a</text>
<text x="23.5" y="222.8">b</text>
<text x="33.5" y="222.8">a</text>
<text x="42.3" y="222.8">b</text>
<text x="77.7" y="231.3">0</text>
<text x="94.7" y="231.3">100</text>
<text x="220.9" y="229.3">2,5</text>
<text x="232.8" y="229.3">2,5</text>
<text x="244.7" y="229.3">2,5</text>
<text x="543.4" y="231.3">W2/13.1</text>
<text x="213.8" y="235.2">BARES</text>
<text x="225.7" y="235.2">BARES</text>
<text x="237.6" y="235.2">BARES</text>
<text x="543.4" y="239.2">W1/13.1</text>
<text x="77.7" y="247.1">0</text>
<text x="94.7" y="247.1">100</text>
<text x="543.4" y="251.1">TW/13.1</text>
<text x="77.7" y="260">0</text>
<text x="94.7" y="260">100</text>
<text x="175" y="259">p0</text>
<text x="543.4" y="263">TK4/12.1</text>
<text x="77.7" y="274.9">0</text>
<text x="94.7" y="274.9">100</text>
<text x="543.4" y="270.9">TK3/12.1</text>
<text x="543.4" y="278.8">TK2/12.1</text>
<text x="543.4" y="286.7">TK1/12.1</text>
<text x="78.3" y="290.7">1</text>
<text x="95" y="290.7">260</text>
<text x="176.2" y="298.6">p1</text>
<text x="543.4" y="298.6">TR2/12.1</text>
<text x="78.3" y="302.6">1</text>
<text x="95" y="302.6">260</text>
<text x="543.4" y="306.5">TR1/12.1</text>
<text x="78.3" y="318.4">1</text>
<text x="94.9" y="318.4">305</text>
<text x="175.9" y="318.4">p2</text>
<text x="57.9" y="334.3">0</text>
<text x="78.3" y="334.3">1</text>
<text x="94.9" y="334.3">340</text>
<text x="175.9" y="334.3">p3</text>
<text x="78.3" y="350.1">1</text>
<text x="95" y="350.1">298</text>
<text x="175.9" y="350.1">p4</text>
<text x="77.7" y="365.9">0</text>
<text x="98.6" y="365.9">10</text>
<text x="175.9" y="365.9">p5</text>
</g>
<g font-size="3.6">
<text x="14.6" y="231.1">0</text>
<text x="22.5" y="231.1">0</text>
<text x="34.4" y="231.1">0</text>
<text x="42.7" y="231.1">1</text>
<text x="58.6" y="231.1">1</text>
<text x="14.6" y="246.9">0</text>
<text x="22.5" y="246.9">0</text>
<text x="34.4" y="246.9">0</text>
<text x="42.7" y="246.9">1</text>
<text x="58.6" y="246.9">1</text>
<text x="14.6" y="259.8">0</text>
<text x="22.5" y="259.8">0</text>
<text x="34.4" y="259.8">0</text>
<text x="42.3" y="259.8">0</text>
<text x="58.1" y="259.8">0</text>
<text x="14.6" y="274.6">0</text>
<text x="22.5" y="274.6">0</text>
<text x="34.4" y="274.6">0</text>
<text x="42.3" y="274.6">0</text>
<text x="58.1" y="274.6">0</text>
<text x="14.6" y="290.5">0</text>
<text x="22.5" y="290.5">0</text>
<text x="34.4" y="290.5">0</text>
<text x="42.3" y="290.5">0</text>
<text x="58.1" y="290.5">0</text>
<text x="14.6" y="302.4">0</text>
<text x="22.5" y="302.4">0</text>
<text x="34.4" y="302.4">0</text>
<text x="42.7" y="302.4">1</text>
<text x="58.6" y="302.4">1</text>
<text x="15" y="318.2">1</text>
<text x="23.5" y="318.2">0</text>
<text x="34.4" y="318.2">0</text>
<text x="42.3" y="318.2">0</text>
<text x="58.1" y="318.2">0</text>
<text x="14.6" y="334">0</text>
<text x="23.9" y="334">1</text>
<text x="34.4" y="334">0</text>
<text x="42.3" y="334">0</text>
<text x="14.6" y="349.9">0</text>
<text x="22.9" y="349.9">1</text>
<text x="34.4" y="349.9">0</text>
<text x="42.7" y="349.9">1</text>
<text x="58.6" y="349.9">1</text>
<text x="14.6" y="365.7">0</text>
<text x="22.5" y="365.7">0</text>
<text x="34.8" y="365.7">1</text>
<text x="42.3" y="365.7">0</text>
<text x="58.1" y="365.7">0</text>
</g>
<g font-size="3.5">
<text x="123.2" y="383.7">Gez.</text>
<text x="422.9" y="383.7">Ident-Nr.</text>
<text x="120.8" y="394.5">Ausgabe</text>
<text x="423.1" y="395.2">Zeich-Nr.</text>
<text x="32.6" y="402.4">Änderung</text>
<text x="73.5" y="402.4">Datum</text>
<text x="99.9" y="402.4">Name</text>
<text x="143.9" y="402.4">Datum</text>
<text x="172.4" y="402.4">Name</text>
</g>
<g font-size="3.1">
<text x="530.5" y="395.8">Blatt</text>
<text x="205.1" y="402.3">Copyright (c)</text>
<text x="530.8" y="402.3">von</text>
</g>
<text font-size="3" x="112.3" y="149.7">-A40</text>
</svg>
